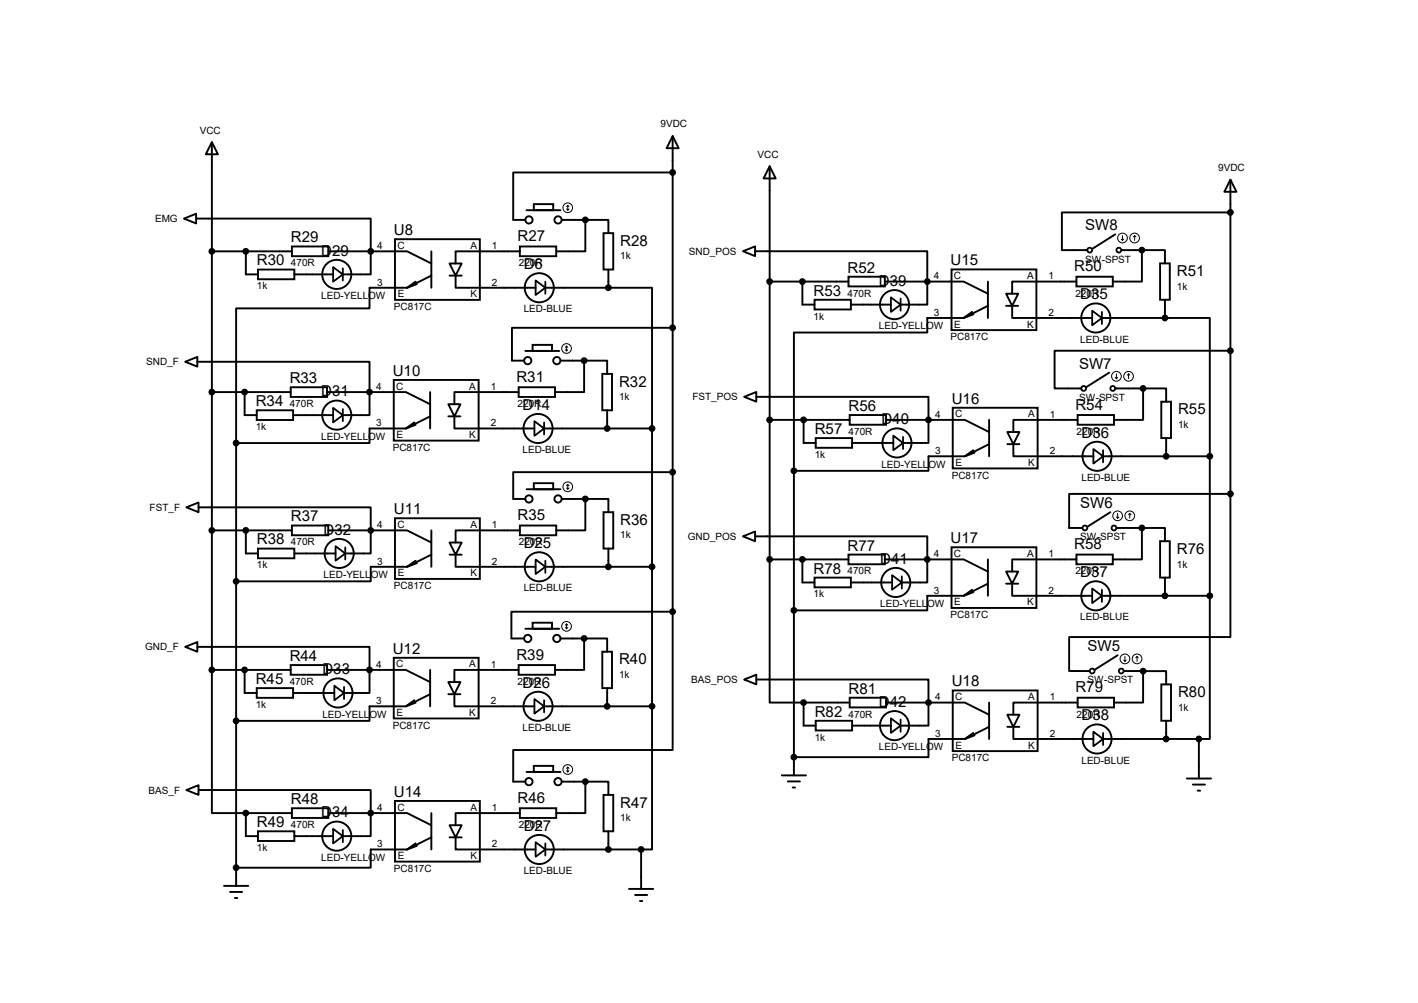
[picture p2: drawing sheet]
<svg xmlns="http://www.w3.org/2000/svg" width="297mm" height="210mm" viewBox="0 0 297 210" stroke-linecap="round" stroke-linejoin="round" font-family="sans-serif">
<g fill="none" stroke="#000" stroke-width=".4">
<path d="M44.4 29.8v110.5M44.4 29.8l1.3 2.5h-2.6zM140.9 36.1h-33.4v9.9h2.5M140.9 28.5l1.3 2.5h-2.6zM140.9 28.5v99.6M161.2 34.8l1.3 2.6h-2.5zM161.2 34.8v82.3M257.7 37.6v65.8M257.7 37.6l1.3 2.6h-2.5zM38.5 45.8l2.6-1.1v2.1zM41.1 45.8h36.6v11.6h-5.9M44.4 52.6h16.7"/>
<path d="M51.5 52.6v4.8h2.5M54 56.4h7.7v2.1h-7.7zM61.1 51.6h7.7v2h-7.7zM61.7 57.4h8.1M68.8 52.6h16.5l5.1 2.6M82.7 50.1h17.8v12.7h-17.8zM87.1 59l-1.8 1.2 2-.7M90.4 57.7l-5.1 2.5h-7.9v4.4h-27.9v28.2M90.4 52.6v7.6M94.2 55.2h2.5l-1.3 2.5zM94.2 57.7h2.5M95.4 57.7v2.5h16.8"/>
<path d="M108.9 51.6h7.6v2h-7.6zM108.9 52.6h-13.5v2.6M110.3 44h7.1M111.8 42.7h4.1v1.3h-4.1zM117.7 46h4.9M122.6 46v6.6h-6.1M122.6 46h4.8v2.8M126.4 48.8h2.1v7.6h-2.1zM127.4 56.4v3.8M155.6 52.6l2.6-1v2zM158.2 52.6h36v11.2h-5.5M161.2 58.9h16.5"/>
<path d="M168.1 58.9v4.9h2.5M177.7 57.9h7.7v2.1h-7.7zM185.4 58.9h16.5l5 2.6M199.3 56.4h17.8v12.7h-17.8zM206.9 58.9v7.7M225.5 58.9h-13.5v2.6M225.5 57.9h7.6v2.1h-7.6zM233.6 49.1l-4.8 3M234.9 52.4h4.3M239.2 52.4v6.5h-6.1M239.2 52.4h4.8v2.7M243 55.1h2v7.7h-2z"/>
<path d="M257.7 44.5h-35.3v7.9h5.4M38.8 75.7l2.5-1v2.1zM41.3 75.7h36.1v11.2h-5.6M82.5 79.5h17.8v12.7h-17.8zM110 73.5h7.2M111.6 72.2h4v1.3h-4zM122.4 75.5v6.6h-6.1M122.4 75.5h4.8v2.8M122.4 75.5h-5M126.2 78.3h2v7.6h-2zM127.4 60.2h9.2v29.5M127.4 60.2h-13.2"/>
<path d="M140.9 68.6h-33.7v6.9h2.6M170.6 62.8h7.6v2h-7.6zM178.2 63.8h8.4M203.6 65.3l-1.7 1.3 2-.8M206.9 64l-5 2.6h-7.7v3h-27.9v29M210.8 61.5h2.5l-1.3 2.5zM210.8 64h2.5M212 64v2.6h16.8M232.3 78l-4.8 3.1M244 62.8v3.8M244 66.6h-13.2M244 66.6h9.4v28.9"/>
<path d="M257.7 73.4h-36.8v7.9h5.6M44.4 82.1h16.5M49.5 92.8v58.1M51.2 82.1v4.8h2.6M53.8 85.9h7.6v2h-7.6zM60.9 81.1h7.6v2h-7.6zM61.4 86.9h8.4M68.5 82.1h16.5l5.1 2.5M86.8 88.4l-1.8 1.3 2.1-.8M90.1 87.2l-5.1 2.5h-7.6v3.1h-27.9M90.1 82.1v7.6M93.9 84.6h2.6l-1.3 2.6z"/>
<path d="M93.9 87.2h2.6M95.2 87.2v2.5h16.7M108.6 82.1h-13.4v2.5M108.6 81.1h7.7v2h-7.7zM127.2 85.9v3.8M136.6 89.7v58.2M136.6 89.7h-22.6M140.9 98.8h-33.4v5.7h2.5M155.9 83.1l2.5-1v2zM158.4 83.1h36.1v9.6h-5.3M161.2 87.9h16.8M166.3 98.6v29.2"/>
<path d="M168.3 87.9v4.8h2.6M170.9 91.7h7.6v2h-7.6zM178 86.9h7.6v2h-7.6zM178.5 92.7h8.6M185.6 87.9h16.5l5.1 2.5M199.6 85.4h17.8v12.7h-17.8zM203.9 94.3l-1.8 1.2 2-.7M207.2 93l-5.1 2.5h-7.6v3.1h-28.2M207.2 87.9v7.6M211 90.4h2.5l-1.2 2.6zM211 93h2.5M212.3 93v2.5h16.7"/>
<path d="M225.7 87.9h-13.4v2.5M225.7 86.9h7.7v2h-7.7zM233.6 81.3h5.9M239.5 81.3v6.6h-6.1M239.5 81.3h4.8v2.8M243.3 84.1h2v7.6h-2zM244.3 91.7v3.8M253.4 95.5v29.2M253.4 95.5h-22.3M39 106.2l2.6-1v2zM41.6 106.2h36.1v9.7h-5.4M44.4 111h16.7"/>
<path d="M51.5 111v4.9h2.5M54 114.9h7.7v2h-7.7zM61.1 110h7.7v2.1h-7.7zM61.7 115.9h8.6M68.8 111h16.5l5.1 2.6M82.7 108.5h17.8v12.7h-17.8zM87.1 117.4l-1.8 1.3 2-.8M90.4 116.1l-5.1 2.6h-7.6v3h-28.2M90.4 111v7.7M94.2 113.6h2.5l-1.3 2.5zM94.2 116.1h2.5M95.4 116.1v2.6h16.8"/>
<path d="M108.9 110h7.6v2.1h-7.6zM108.9 111h-13.5v2.6M110.3 102.4h7.1M111.8 101.2h4.1v1.2h-4.1zM114.2 118.7h22.4M117.7 104.5h4.9M122.6 104.5v6.5h-6.1M122.6 104.5h4.8v2.7M126.4 107.2h2.1v7.7h-2.1zM127.4 114.9v3.8M155.6 112.3l2.6-1v2zM158.2 112.3h36v9.6h-5.3"/>
<path d="M161.2 117.1h16.5M161.2 117.1v30h7.1M168.1 117.1v4.8h2.5M177.7 116.1h7.7v2h-7.7zM185.4 117.1h16.5l5 2.6M199.3 114.6h17.8v12.7h-17.8zM206.9 117.1v7.6M210.8 119.7h2.5l-1.3 2.5zM225.5 117.1h-13.5v2.6M225.5 116.1h7.6v2h-7.6zM232.6 107.2l-4.8 3.1M233.9 110.5h5.3"/>
<path d="M239.2 110.5v6.6h-6.1M239.2 110.5h4.8v2.8M243 113.3h2v7.6h-2zM257.7 103.4h-33.7v7.1h2.8M257.7 103.4v30h-33.7v7.1h4.3M38.8 135.4l2.5-1v2zM41.3 135.4h36.1v9.7h-5.3M60.9 139.2h7.6v2.1h-7.6zM82.5 137.7h17.8v12.7h-17.8zM108.6 139.2h7.7v2.1h-7.7zM110 131.6h7.2M111.6 130.4h4v1.2h-4z"/>
<path d="M117.4 133.7h5M122.4 133.7v6.6h-6.1M122.4 133.7h4.8v2.7M126.2 136.4h2v7.7h-2zM140.9 128.1h-33.8v5.6h2.7M140.9 128.1v28.9h-33.4v6.6h2.5M166.3 127.8v34.5M170.6 120.9h7.6v2.1h-7.6zM178.2 121.9h8.7M203.6 123.5l-1.7 1.2 2-.7M206.9 122.2l-5 2.5h-7.7v3.1h-27.9M210.8 122.2h2.5"/>
<path d="M212 122.2v2.5h16.8M234.1 137.2l-4.8 3M244 120.9v3.8M253.4 124.7v30h-2.3M253.4 124.7h-22.6M44.4 140.3h16.5M44.4 140.3v29.9h7.1M49.5 150.9v34.6M51.2 140.3v4.8h2.6M53.8 144.1h7.6v2h-7.6zM61.4 145.1h8.6M68.5 140.3h16.5l5.1 2.5"/>
<path d="M86.8 146.6l-1.8 1.3 2.1-.8M90.1 145.3l-5.1 2.6h-7.6v3h-27.9M90.1 140.3v7.6M93.9 142.8h2.6l-1.3 2.5zM93.9 145.3h2.6M95.2 145.3v2.6h16.7M108.6 140.3h-13.4v2.5M127.2 144.1v3.8M136.6 147.9h-22.6M136.6 147.9v29.9h-2.3M155.9 142.3l2.5-1.1v2.1zM158.4 142.3h36.1v9.6h-5.8"/>
<path d="M168.3 147.1v4.8h2.6M168.3 147.1h9.7M170.9 150.9h7.6v2h-7.6zM178 146.1h7.6v2h-7.6zM178.5 151.9h8.1M185.6 147.1h16.5l5.1 2.5M199.6 144.5h17.8v12.7h-17.8zM203.9 153.4l-1.8 1.3 2-.8M207.2 152.2l-5.1 2.5h-7.6v3.8h-28.2M207.2 147.1v7.6M211 149.6h2.5l-1.2 2.6zM211 152.2h2.5"/>
<path d="M212.3 152.2v2.5h16.7M225.7 147.1h-13.4v2.5M225.7 146.1h7.7v2h-7.7zM235.4 140.5h4.1M239.5 140.5v6.6h-6.1M239.5 140.5h4.8v2.8M243.3 143.3h2v7.6h-2zM244.3 150.9v3.8M251.1 154.7h-20M251.1 154.7v8.3M39 165.4l2.6-1v2zM41.6 165.4h36.1v9.6h-5.9"/>
<path d="M51.5 170.2v4.8h2.5M51.5 170.2h9.6M54 174h7.7v2.1h-7.7zM61.1 169.2h7.7v2h-7.7zM61.7 175h8.1M68.8 170.2h16.5l5.1 2.6M82.7 167.7h17.8v12.7h-17.8zM87.1 176.6l-1.8 1.2 2-.7M90.4 175.3l-5.1 2.5h-7.6v3.9h-28.2M90.4 170.2v7.6M94.2 172.8h2.5l-1.3 2.5zM94.2 175.3h2.5"/>
<path d="M95.4 175.3v2.5h16.8M108.9 169.2h7.6v2h-7.6zM108.9 170.2h-13.5v2.6M110.3 161.6h7.1M111.8 160.3h4.1v1.3h-4.1zM117.7 163.6h4.9M122.6 163.6v6.6h-6.1M122.6 163.6h4.8v2.8M126.4 166.4h2.1v7.6h-2.1zM127.4 174v3.8M134.3 177.8h-20.1M134.3 177.8v8.3"/>
<path d="M163.8 162.3h5M165 163.6h2.6M166 164.9h.6M248.6 163h5.1M249.9 164.3h2.5M250.9 165.5h.5M46.9 185.5h5.1M48.2 186.7h2.5M49.2 188h.5M131.8 186.1h5M133 187.4h2.6M134 188.6h.6"/>
<circle cx="70.5" cy="57.4" r="3"/>
<circle cx="110.8" cy="46" r=".76"/>
<circle cx="116.9" cy="46" r=".76"/>
<circle cx="110.6" cy="75.5" r=".76"/>
<circle cx="113" cy="60.2" r="3"/>
<circle cx="116.6" cy="75.5" r=".76"/>
<circle cx="187.4" cy="63.8" r="3"/>
<circle cx="229.5" cy="66.6" r="3"/>
<circle cx="70.5" cy="86.9" r="3"/>
<circle cx="112.7" cy="89.7" r="3"/>
<circle cx="187.9" cy="92.7" r="3"/>
<circle cx="229.8" cy="95.5" r="3"/>
<circle cx="71.1" cy="115.9" r="3"/>
<circle cx="110.8" cy="104.5" r=".76"/>
<circle cx="113" cy="118.7" r="3"/>
<circle cx="116.9" cy="104.5" r=".76"/>
<circle cx="110.6" cy="133.7" r=".76"/>
<circle cx="116.6" cy="133.7" r=".76"/>
<circle cx="187.6" cy="121.9" r="3"/>
<circle cx="229.5" cy="124.7" r="3"/>
<circle cx="70.8" cy="145.1" r="3"/>
<circle cx="112.7" cy="147.9" r="3"/>
<circle cx="187.4" cy="151.9" r="3"/>
<circle cx="229.8" cy="154.7" r="3"/>
<circle cx="70.5" cy="175" r="3"/>
<circle cx="110.8" cy="163.6" r=".76"/>
<circle cx="113" cy="177.8" r="3"/>
<circle cx="116.9" cy="163.6" r=".76"/>
</g>
<g fill="#000">
<circle cx="77.7" cy="52.6" r=".2"/>
<circle cx="77.4" cy="82.1" r=".2"/>
</g>
<g fill="none" stroke="#000" stroke-width=".21">
<path d="M118.7 43.2l.2-.2 .3 .2M118.7 43.8l.2 .2M118.9 43v1M119.2 43.8l-.3 .2M234.9 50.1l.2 .2M235.1 49.3v1M235.4 50.1l-.3 .2M237.7 49.3l-.3 .3M237.7 49.3l.2 .3M237.7 49.3v1M118.4 72.7l.3-.2 .2 .2M118.4 73.2l.3 .3"/>
<path d="M118.7 72.5v1M118.9 73.2l-.2 .3M233.6 79l.3 .3M233.9 78.3v1M234.1 79l-.2 .3M236.4 78.3l-.2 .2M236.4 78.3l.3 .2M236.4 78.3v1M118.7 101.7l.2-.3 .3 .3M118.7 102.2l.2 .2M118.9 101.4v1M119.2 102.2l-.3 .2"/>
<path d="M233.9 108.2l.2 .3M234.1 107.5v1M234.4 108.2l-.3 .3M236.7 107.5l-.3 .2M236.7 107.5l.2 .2M236.7 107.5v1M118.4 130.9l.3-.3 .2 .3M118.4 131.4l.3 .2M118.7 130.6v1M118.9 131.4l-.2 .2M235.4 138.2l.2 .3M235.6 137.4v1.1"/>
<path d="M235.9 138.2l-.3 .3M238.2 137.4l-.3 .3M238.2 137.4l.2 .3M238.2 137.4v1.1M118.7 160.8l.2-.2 .3 .2M118.7 161.4l.2 .2M118.9 160.6v1M119.2 161.4l-.3 .2"/>
<circle cx="118.9" cy="43.5" r="1.02"/>
<circle cx="235.1" cy="49.8" r="1.02"/>
<circle cx="237.7" cy="49.8" r="1.02"/>
<circle cx="118.7" cy="73" r="1.02"/>
<circle cx="233.9" cy="78.8" r="1.02"/>
<circle cx="236.4" cy="78.8" r="1.02"/>
<circle cx="118.9" cy="101.9" r="1.02"/>
<circle cx="234.1" cy="108" r="1.02"/>
<circle cx="236.7" cy="108" r="1.02"/>
<circle cx="118.7" cy="131.1" r="1.02"/>
<circle cx="235.6" cy="137.9" r="1.02"/>
<circle cx="238.2" cy="137.9" r="1.02"/>
<circle cx="118.9" cy="161.1" r="1.02"/>
</g>
<g fill="none" stroke="#000" stroke-width=".38">
<path d="M69.8 55.9l2 1.5-2 1.6zM71.8 56.2v2.5M112.2 58.7l2 1.5-2 1.6zM114.2 59v2.5M186.6 62.3l2.1 1.5-2.1 1.5zM188.7 62.5v2.5M228.8 65l2 1.6-2 1.5zM230.8 65.3v2.5M69.8 85.4l2 1.5-2 1.5zM71.8 85.6v2.6M111.9 88.2l2.1 1.5-2.1 1.5zM114 88.4v2.6"/>
<path d="M187.1 91.2l2.1 1.5-2.1 1.6zM189.2 91.5v2.5M229 94l2.1 1.5-2.1 1.5zM231.1 94.3v2.5M70.3 114.3l2 1.6-2 1.5zM72.3 114.6v2.5M112.2 117.1l2 1.6-2 1.5zM114.2 117.4v2.5M186.9 120.4l2 1.5-2 1.6zM188.9 120.7v2.5M228.8 123.2l2 1.5-2 1.6zM230.8 123.5v2.5"/>
<path d="M70 143.6l2.1 1.5-2.1 1.5zM72.1 143.8v2.5M111.9 146.3l2.1 1.6-2.1 1.5zM114 146.6v2.5M186.6 150.4l2.1 1.5-2.1 1.5zM188.7 150.6v2.6M229 153.2l2.1 1.5-2.1 1.5zM231.1 153.4v2.6M69.8 173.5l2 1.5-2 1.6zM71.8 173.8v2.5M112.2 176.3l2 1.5-2 1.6zM114.2 176.6v2.5"/>
<circle cx="228.3" cy="52.4" r=".51"/>
<circle cx="234.4" cy="52.4" r=".51"/>
<circle cx="227" cy="81.3" r=".51"/>
<circle cx="233.1" cy="81.3" r=".51"/>
<circle cx="227.3" cy="110.5" r=".51"/>
<circle cx="233.4" cy="110.5" r=".51"/>
<circle cx="228.8" cy="140.5" r=".51"/>
<circle cx="234.9" cy="140.5" r=".51"/>
</g>
<g fill="#000" stroke="#000" stroke-width=".4">
<circle cx="140.9" cy="36.1" r=".51"/>
<circle cx="44.4" cy="52.6" r=".51"/>
<circle cx="51.5" cy="52.6" r=".51"/>
<circle cx="77.7" cy="52.6" r=".51"/>
<circle cx="122.6" cy="46" r=".51"/>
<circle cx="161.2" cy="58.9" r=".51"/>
<circle cx="168.1" cy="58.9" r=".51"/>
<circle cx="194.2" cy="58.9" r=".51"/>
<circle cx="239.2" cy="52.4" r=".51"/>
<circle cx="257.7" cy="44.5" r=".51"/>
<circle cx="122.4" cy="75.5" r=".51"/>
<circle cx="127.4" cy="60.2" r=".51"/>
<circle cx="140.9" cy="68.6" r=".51"/>
<circle cx="244" cy="66.6" r=".51"/>
<circle cx="257.7" cy="73.4" r=".51"/>
<circle cx="44.4" cy="82.1" r=".51"/>
<circle cx="49.5" cy="92.7" r=".51"/>
<circle cx="51.2" cy="82.1" r=".51"/>
<circle cx="77.4" cy="82.1" r=".51"/>
<circle cx="127.2" cy="89.7" r=".51"/>
<circle cx="136.6" cy="89.7" r=".51"/>
<circle cx="140.9" cy="98.8" r=".51"/>
<circle cx="161.2" cy="87.9" r=".51"/>
<circle cx="166.3" cy="98.6" r=".51"/>
<circle cx="168.3" cy="87.9" r=".51"/>
<circle cx="194.5" cy="87.9" r=".51"/>
<circle cx="239.5" cy="81.3" r=".51"/>
<circle cx="244.3" cy="95.5" r=".51"/>
<circle cx="253.4" cy="95.5" r=".51"/>
<circle cx="44.4" cy="111" r=".51"/>
<circle cx="51.5" cy="111" r=".51"/>
<circle cx="77.7" cy="111" r=".51"/>
<circle cx="122.6" cy="104.5" r=".51"/>
<circle cx="127.4" cy="118.7" r=".51"/>
<circle cx="136.6" cy="118.7" r=".51"/>
<circle cx="161.2" cy="117.1" r=".51"/>
<circle cx="168.1" cy="117.1" r=".51"/>
<circle cx="194.2" cy="117.1" r=".51"/>
<circle cx="239.2" cy="110.5" r=".51"/>
<circle cx="257.7" cy="103.4" r=".51"/>
<circle cx="49.5" cy="121.7" r=".51"/>
<circle cx="122.4" cy="133.7" r=".51"/>
<circle cx="140.9" cy="128.1" r=".51"/>
<circle cx="166.3" cy="127.8" r=".51"/>
<circle cx="244" cy="124.7" r=".51"/>
<circle cx="253.4" cy="124.7" r=".51"/>
<circle cx="44.4" cy="140.2" r=".51"/>
<circle cx="49.5" cy="150.9" r=".51"/>
<circle cx="51.2" cy="140.2" r=".51"/>
<circle cx="77.4" cy="140.2" r=".51"/>
<circle cx="127.2" cy="147.9" r=".51"/>
<circle cx="136.6" cy="147.9" r=".51"/>
<circle cx="166.3" cy="158.5" r=".51"/>
<circle cx="168.3" cy="147.1" r=".51"/>
<circle cx="194.5" cy="147.1" r=".51"/>
<circle cx="239.5" cy="140.5" r=".51"/>
<circle cx="244.3" cy="154.7" r=".51"/>
<circle cx="251.1" cy="154.7" r=".51"/>
<circle cx="51.5" cy="170.2" r=".51"/>
<circle cx="77.7" cy="170.2" r=".51"/>
<circle cx="122.6" cy="163.6" r=".51"/>
<circle cx="127.4" cy="177.8" r=".51"/>
<circle cx="134.3" cy="177.8" r=".51"/>
<circle cx="49.5" cy="181.6" r=".51"/>
</g>
<g font-size="3.2">
<text x="60.9" y="50.7">R29</text>
<text x="67.3" y="53.5">D29</text>
<text x="82.5" y="49.2">U8</text>
<text x="108.4" y="50.5">R27</text>
<text x="129.9" y="51.5">R28</text>
<text x="227.3" y="48.2">SW8</text>
<text x="53.8" y="55.6">R30</text>
<text x="109.7" y="56.3">D6</text>
<text x="177.5" y="57.1">R52</text>
<text x="184.1" y="59.9">D39</text>
<text x="199.1" y="55.6">U15</text>
<text x="225" y="56.8">R50</text>
<text x="246.5" y="57.8">R51</text>
<text x="170.4" y="61.9">R53</text>
<text x="226.3" y="62.7">D35</text>
<text x="226" y="77.2">SW7</text>
<text x="60.7" y="80.2">R33</text>
<text x="67.3" y="83">D31</text>
<text x="82.3" y="78.7">U10</text>
<text x="108.2" y="79.9">R31</text>
<text x="129.7" y="80.9">R32</text>
<text x="53.6" y="85">R34</text>
<text x="109.4" y="85.8">D14</text>
<text x="177.8" y="86">R56</text>
<text x="184.6" y="88.8">D40</text>
<text x="199.4" y="84.5">U16</text>
<text x="225.3" y="85.8">R54</text>
<text x="246.8" y="86.8">R55</text>
<text x="170.7" y="90.9">R57</text>
<text x="226.5" y="91.6">D36</text>
<text x="82.5" y="107.6">U11</text>
<text x="226.3" y="106.4">SW6</text>
<text x="53.8" y="114">R38</text>
<text x="60.9" y="109.2">R37</text>
<text x="67.8" y="112">D32</text>
<text x="108.4" y="108.9">R35</text>
<text x="129.9" y="109.9">R36</text>
<text x="199.1" y="113.7">U17</text>
<text x="109.7" y="114.7">D25</text>
<text x="177.5" y="115.3">R77</text>
<text x="184.4" y="118">D41</text>
<text x="225" y="115">R58</text>
<text x="246.5" y="116">R76</text>
<text x="170.4" y="120.1">R78</text>
<text x="226.3" y="120.8">D37</text>
<text x="82.3" y="136.8">U12</text>
<text x="227.8" y="136.3">SW5</text>
<text x="53.6" y="143.2">R45</text>
<text x="60.7" y="138.4">R44</text>
<text x="67.5" y="141.2">D33</text>
<text x="108.2" y="138.1">R39</text>
<text x="109.4" y="144">D26</text>
<text x="129.7" y="139.1">R40</text>
<text x="199.4" y="143.7">U18</text>
<text x="177.8" y="145.2">R81</text>
<text x="184.1" y="148">D42</text>
<text x="225.3" y="145">R79</text>
<text x="246.8" y="145.9">R80</text>
<text x="170.7" y="150.1">R82</text>
<text x="226.5" y="150.8">D38</text>
<text x="82.5" y="166.8">U14</text>
<text x="53.8" y="173.2">R49</text>
<text x="60.9" y="168.3">R48</text>
<text x="67.3" y="171.1">D34</text>
<text x="108.4" y="168.1">R46</text>
<text x="109.7" y="173.9">D27</text>
<text x="129.9" y="169.1">R47</text>
</g>
<g font-size="2.1">
<text x="41.8" y="28">VCC</text>
<text x="138.4" y="26.7">9VDC</text>
<text x="158.7" y="33">VCC</text>
<text x="255.2" y="35.8">9VDC</text>
<text x="32.5" y="46.5">EMG</text>
<text x="79" y="52.2">4</text>
<text x="83.2" y="52.1">C</text>
<text x="98.5" y="52.1">A</text>
<text x="103.1" y="52.2">1</text>
<text x="144.3" y="53.3">SND_POS</text>
<text x="60.9" y="55.8">470R</text>
<text x="79" y="59.8">3</text>
<text x="103.1" y="59.8">2</text>
<text x="108.7" y="55.8">220R</text>
<text x="129.9" y="54.3">1k</text>
<text x="195.6" y="58.5">4</text>
<text x="199.8" y="58.4">C</text>
<text x="215.1" y="58.4">A</text>
<text x="219.6" y="58.5">1</text>
<text x="227.3" y="55">SW-SPST</text>
<text x="53.8" y="60.6">1k</text>
<text x="67.3" y="62.6">LED-YELLOW</text>
<text x="82.5" y="64.9">PC817C</text>
<text x="83.3" y="62.3">E</text>
<text x="98.5" y="62.3">K</text>
<text x="109.7" y="65.4">LED-BLUE</text>
<text x="177.5" y="62.1">470R</text>
<text x="225.3" y="62.1">220R</text>
<text x="246.5" y="60.7">1k</text>
<text x="170.4" y="66.9">1k</text>
<text x="184.1" y="68.9">LED-YELLOW</text>
<text x="195.6" y="66.1">3</text>
<text x="199.1" y="71.2">PC817C</text>
<text x="199.9" y="68.6">E</text>
<text x="215.1" y="68.6">K</text>
<text x="219.6" y="66.1">2</text>
<text x="226.3" y="71.7">LED-BLUE</text>
<text x="30.6" y="76.5">SND_F</text>
<text x="78.8" y="81.6">4</text>
<text x="83" y="81.6">C</text>
<text x="98.3" y="81.6">A</text>
<text x="102.8" y="81.6">1</text>
<text x="129.7" y="83.8">1k</text>
<text x="145" y="83.8">FST_POS</text>
<text x="226" y="83.9">SW-SPST</text>
<text x="60.7" y="85.2">470R</text>
<text x="78.8" y="89.3">3</text>
<text x="102.8" y="89.3">2</text>
<text x="108.4" y="85.2">220R</text>
<text x="195.9" y="87.5">4</text>
<text x="200.1" y="87.4">C</text>
<text x="215.4" y="87.4">A</text>
<text x="219.9" y="87.5">1</text>
<text x="246.8" y="89.6">1k</text>
<text x="53.6" y="90">1k</text>
<text x="67.3" y="92.1">LED-YELLOW</text>
<text x="82.3" y="94.4">PC817C</text>
<text x="83.1" y="91.7">E</text>
<text x="98.3" y="91.7">K</text>
<text x="109.4" y="94.9">LED-BLUE</text>
<text x="170.7" y="95.9">1k</text>
<text x="177.8" y="91">470R</text>
<text x="195.9" y="95.1">3</text>
<text x="219.9" y="95.1">2</text>
<text x="225.5" y="91">220R</text>
<text x="184.6" y="97.9">LED-YELLOW</text>
<text x="199.4" y="100.2">PC817C</text>
<text x="200.1" y="97.5">E</text>
<text x="215.4" y="97.5">K</text>
<text x="226.5" y="100.7">LED-BLUE</text>
<text x="31.3" y="107">FST_F</text>
<text x="79" y="110.6">4</text>
<text x="83.2" y="110.5">C</text>
<text x="98.5" y="110.5">A</text>
<text x="103.1" y="110.6">1</text>
<text x="129.9" y="112.7">1k</text>
<text x="144.1" y="113">GND_POS</text>
<text x="226.3" y="113.1">SW-SPST</text>
<text x="53.8" y="119">1k</text>
<text x="60.9" y="114.2">470R</text>
<text x="79" y="118.2">3</text>
<text x="103.1" y="118.2">2</text>
<text x="108.7" y="114.2">220R</text>
<text x="195.6" y="116.7">4</text>
<text x="199.8" y="116.6">C</text>
<text x="215.1" y="116.6">A</text>
<text x="219.6" y="116.7">1</text>
<text x="246.5" y="118.8">1k</text>
<text x="67.8" y="121">LED-YELLOW</text>
<text x="82.5" y="123.3">PC817C</text>
<text x="83.3" y="120.7">E</text>
<text x="98.5" y="120.7">K</text>
<text x="109.7" y="123.8">LED-BLUE</text>
<text x="170.4" y="125.1">1k</text>
<text x="177.5" y="120.2">470R</text>
<text x="195.6" y="124.3">3</text>
<text x="219.6" y="124.3">2</text>
<text x="225.3" y="120.2">220R</text>
<text x="184.4" y="127.1">LED-YELLOW</text>
<text x="199.1" y="129.4">PC817C</text>
<text x="199.9" y="126.7">E</text>
<text x="215.1" y="126.7">K</text>
<text x="226.3" y="129.9">LED-BLUE</text>
<text x="30.4" y="136.2">GND_F</text>
<text x="60.7" y="143.4">470R</text>
<text x="78.8" y="139.8">4</text>
<text x="83" y="139.7">C</text>
<text x="98.3" y="139.7">A</text>
<text x="102.8" y="139.8">1</text>
<text x="108.4" y="143.4">220R</text>
<text x="129.7" y="141.9">1k</text>
<text x="144.8" y="143">BAS_POS</text>
<text x="227.8" y="143.1">SW-SPST</text>
<text x="53.6" y="148.2">1k</text>
<text x="78.8" y="147.4">3</text>
<text x="83.1" y="149.9">E</text>
<text x="98.3" y="149.9">K</text>
<text x="102.8" y="147.4">2</text>
<text x="195.9" y="146.6">4</text>
<text x="200.1" y="146.6">C</text>
<text x="215.4" y="146.6">A</text>
<text x="219.9" y="146.6">1</text>
<text x="246.8" y="148.8">1k</text>
<text x="67.5" y="150.2">LED-YELLOW</text>
<text x="82.3" y="152.5">PC817C</text>
<text x="109.4" y="153">LED-BLUE</text>
<text x="170.7" y="155">1k</text>
<text x="177.8" y="150.2">470R</text>
<text x="195.9" y="154.3">3</text>
<text x="219.9" y="154.3">2</text>
<text x="225.5" y="150.2">220R</text>
<text x="184.1" y="157.1">LED-YELLOW</text>
<text x="199.4" y="159.4">PC817C</text>
<text x="200.1" y="156.7">E</text>
<text x="215.4" y="156.7">K</text>
<text x="226.5" y="159.9">LED-BLUE</text>
<text x="31.1" y="166.1">BAS_F</text>
<text x="60.9" y="173.4">470R</text>
<text x="79" y="169.8">4</text>
<text x="83.2" y="169.7">C</text>
<text x="98.5" y="169.7">A</text>
<text x="103.1" y="169.8">1</text>
<text x="108.7" y="173.4">220R</text>
<text x="129.9" y="171.9">1k</text>
<text x="53.8" y="178.2">1k</text>
<text x="79" y="177.4">3</text>
<text x="83.3" y="179.9">E</text>
<text x="98.5" y="179.9">K</text>
<text x="103.1" y="177.4">2</text>
<text x="67.3" y="180.2">LED-YELLOW</text>
<text x="82.5" y="182.5">PC817C</text>
<text x="109.7" y="183">LED-BLUE</text>
</g>
</svg>
